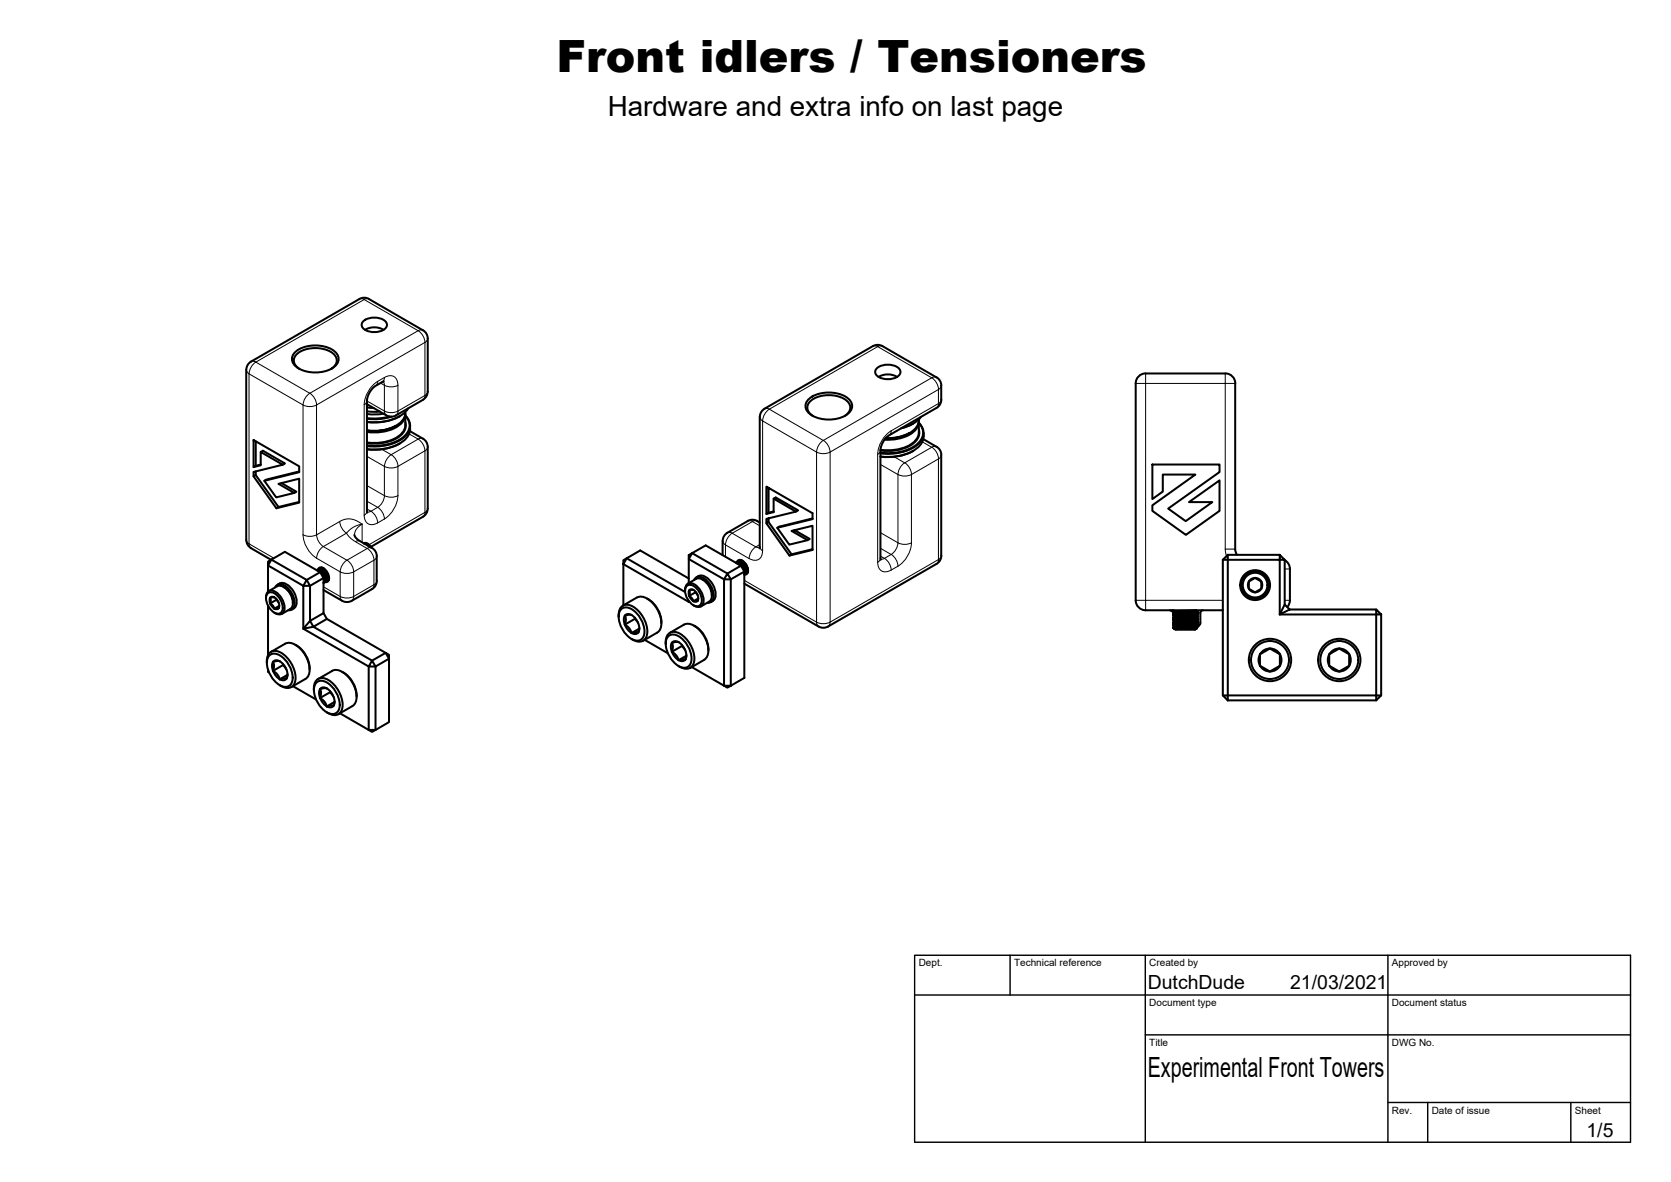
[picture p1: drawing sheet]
<svg xmlns="http://www.w3.org/2000/svg" width="420mm" height="297mm" viewBox="0 0 420 297" stroke-linecap="round" stroke-linejoin="round" font-family="sans-serif">
<!-- layer: Visible -->
<g fill="none" stroke="#000" stroke-width=".51">
<path d="M90.4 75.1l-27.3 15.8M90.4 75.1a2.4 2.4 0 0 1 2.4 0l13.5 7.9a2.33 2.33 0 0 1 1.2 2.1v13.3a2.4 2.4 0 0 1-1.2 2.1M63.1 90.9a2.4 2.4 0 0 0-1.2 2v42.8M74.4 88.3a8.7 8.7 0 0 1 9.7 0 2.45 2.45 0 0 1 1 2.4 2.45 2.45 0 0 1-1.7 1.9 8.5 8.5 0 0 1-9.5-1 2.26 2.26 0 0 1 .5-3.3zM75.3 92.7a2.32 2.32 0 0 1-1.4-2.3 2.32 2.32 0 0 1 1.6-2 8.2 8.2 0 0 1 8.2 .4 2.21 2.21 0 0 1-.4 3.9M91.4 80.7a4.4 4.4 0 0 1 5.7 .3 1.56 1.56 0 0 1-1.3 2.2 4.3 4.3 0 0 1-4.7-1 1.19 1.19 0 0 1 .3-1.5zM91.8 82.9a4.6 4.6 0 0 1 4.6 0M96.5 95.8l-2.1 1.2-.8 .7-.8 1.2-.5 1.5v28.4M220.5 92.5a4.4 4.4 0 0 1 5.7 .4 1.56 1.56 0 0 1-1.3 2.1 4.3 4.3 0 0 1-4.7-.9 1.19 1.19 0 0 1 .3-1.6zM220.9 94.7a4.6 4.6 0 0 1 4.7 0M235.5 94.8l-13.6-7.8a2.4 2.4 0 0 0-2.4 0l-27.3 15.7a2.46 2.46 0 0 0-1.1 2.1l-.1 33M235.5 94.8a2.4 2.4 0 0 1 1.2 2.1"/>
<path d="M236.7 96.9v3.5a2.37 2.37 0 0 1-1.2 2.1l-12 6.9-1.2 1.3-.7 1.2-.2 1.1v27.7M288.1 93.9l20-.1a2.51 2.51 0 0 1 2.5 2.5v41.7l.4 1.4M288.1 93.8a2.51 2.51 0 0 0-2.5 2.5v54.6a2.51 2.51 0 0 0 2.5 2.5M63.8 110.6l11.4 6.6v1.5l-8.7 2.1 2.9 4.2 4.6-1.1-4-2.3 5.2-1.3v6l-5.7 1.4-5.7-8v-1.1l7.3-1.8-5.5-3.2v3.3l-1.8 .5zM64.3 110.9v6.2l-.5 .3M64.3 118.5v.9l-.5 .3M64.3 119.4l5.7 8-.5 .3M65.6 113.6l.5-.3 5.5 3.2-.5 .3M65.6 116.7l-1.3 .4M75.2 118.5l-8.2 2-.5 .3M92.3 102.4l1.7 .1M92.3 103.3l1.6 .2 1.6-.1"/>
<path d="M96.4 103.9l-2.3 .3-1.8-.2M98 104.7a14.9 14.9 0 0 1-5.7 .4M98.5 104.7a15 15 0 0 1-6.2 .5M99.6 107a11.4 11.4 0 0 1-7.3 1.2M101.9 104a4.5 4.5 0 0 1-3.6 4l-3.3 .6-2.7-.1M101.9 104.5a3.5 3.5 0 0 1-.7 5.5 12.8 12.8 0 0 1-8.9 1.9M101.9 103.5a4.1 4.1 0 0 1-3 3.8 12.5 12.5 0 0 1-6.6 .8M101.9 104.2v2.6M101.9 106.8a4.7 4.7 0 0 1-3.7 3.9l-3.3 .6-2.6-.1M101.9 104.4a3.5 3.5 0 0 1-.5 5.7 12.9 12.9 0 0 1-9.1 2M101.9 106.1a3.7 3.7 0 0 1-2.3 4.1 12.2 12.2 0 0 1-7.3 1.2M102.6 102.6a9.5 9.5 0 0 1-7.9 3.5l-2.4-.1a13.4 13.4 0 0 0 8.2-1.4"/>
<path d="M103.1 108.3l3.2 1.9a2.4 2.4 0 0 1 1.2 2.1v15.5a2.4 2.4 0 0 1-1.2 2.1l-13 7.5M103.1 107v.8M103.1 107.8a5.2 5.2 0 0 1-4 4.3 14.7 14.7 0 0 1-6.8 .8 13.3 13.3 0 0 0 8.2-1.4M106.3 100.5l-6.7 3.9a2.4 2.4 0 0 1-2.4 0l-4.9-2.8M203.6 100.1a8.7 8.7 0 0 1 9.6 0 2.45 2.45 0 0 1 1 2.4 2.45 2.45 0 0 1-1.7 1.9 8.5 8.5 0 0 1-9.4-.9 2.26 2.26 0 0 1 .5-3.4zM204.4 104.5a2.32 2.32 0 0 1-1.4-2.2 2.32 2.32 0 0 1 1.6-2.1 8.2 8.2 0 0 1 8.3 .5 2.21 2.21 0 0 1-.5 3.8M228.6 108.9a11.2 11.2 0 0 1-5.9 1.3M228.7 108.8l-.1 .1M229.5 106.5l-2.9 1.1M229.6 113.3a13.4 13.4 0 0 1-8.2 1.5M229.6 106.5h-.1M231 105.8a4.2 4.2 0 0 1-3.1 3.8l-3 .8-2.5 .1"/>
<path d="M231 106.3a3.5 3.5 0 0 1-.6 5.5 12.8 12.8 0 0 1-9 2M231 106a5.5 5.5 0 0 1-.5 4.4 10.1 10.1 0 0 1-9.1 2.6M231 105.4a4.5 4.5 0 0 1-3.7 4.1l-2.2 .5-2.4 .1M231 106.3a3.5 3.5 0 0 1-.5 5.6 12.9 12.9 0 0 1-9.1 2M231 108a3.7 3.7 0 0 1-2.3 4.1 12.2 12.2 0 0 1-7.3 1.1M231.6 104.8a8.3 8.3 0 0 1-4.9 2.8M232.2 110.3l3.3 2a2.4 2.4 0 0 1 1.2 2v25.3a2.31 2.31 0 0 1-1.2 2.1l-27.3 15.7a2.41 2.41 0 0 1-2.4 0l-18.6-10.7M232.2 108.9a4.6 4.6 0 0 1-3.3 4.8 14.2 14.2 0 0 1-7.5 1M289.8 116.7h16.8v1.9l-12.9 9.2 4.4 3.2 6.7-4.8h-5.8l7.6-5.5v7.7l-8.4 6-8.4-6v-1.4l10.8-7.7h-8.2v4.2l-2.6 1.9zM61.9 135.7a2.4 2.4 0 0 0 1.2 2.1M63.1 137.8l5.1 2.9M70.8 121.4l3.7 2.2-.5 .3"/>
<path d="M75.2 126.1l-5.2 1.3M89.1 134.4l.3 .7 .6 .6 3.5 2a2.34 2.34 0 0 1 1.2 2.1v6.2a2.41 2.41 0 0 1-1.2 2l-5.1 3a2.4 2.4 0 0 1-2.4 0l-4.7-2.7M91.5 136.5l.5-.1 .4 .2 1 1M91.5 136.6l.7 .2 .6 .5M91.6 136.6l1.1 .6M92.8 137.2l.1 .1M173.2 139.5l.8-.5-.8 1.5zM174 139l3.4-1.9 8.9 5.1-3.4 1.9zM181.7 136v3.5M191 131.3a2.55 2.55 0 0 0-3-.4l-5.1 3a2.4 2.4 0 0 0-1.2 2M193.3 122.6v6.2l-.6 .3v-6.8l11.6 6.7v1.5l-8.9 2.1M193.3 131.2l5.7 8.1-.5 .3-5.8-8.1"/>
<path d="M194.5 125.3l5.6 3.3 .6-.3-5.6-3.3-.6 .3v3.4l-1.8 .4M194.5 128.5l-1.2 .3M199.8 133.2l3.8 2.2-.5 .3-4.1-2.3 5.3-1.3v6.1l-5.8 1.4M200.1 128.6l-7.4 1.8v1.1l.6-.3v-.9M204.3 130.3l-8.3 2-.6 .3 3.1 4.3 4.6-1.2M204.3 138l-5.3 1.3M308.7 139.4v1.3h-1.2zM308.7 139.4h13.1l1.2 1.3h-1.2v-1.3M66.9 150.3a1.49 1.49 0 0 1 .6-1.7 1.49 1.49 0 0 1 1.7 .1 4.6 4.6 0 0 1 2.1 5.1 1.55 1.55 0 0 1-2.3 .2M67.2 149.3a1.8 1.8 0 0 1 2.7 .6l.7 1.1a2.51 2.51 0 0 1-.1 3.1 2.73 2.73 0 0 1-3.2-2 3.2 3.2 0 0 1-.1-2.8zM67.4 141.1l.8-.5-.8 1.5zM67.4 148.7v-6.6l8.9 5.1v10.8l16.4 9.5v15.9"/>
<path d="M67.4 152.2v12.5M67.6 148.6l2.1-1.3a2.52 2.52 0 0 1 2.9 1.3 3.9 3.9 0 0 1 .7 4.2l-2.4 1.5M67.9 150.2l.2 .6-.2 .8M67.9 151.6l.8 .7 .3 .7M67.9 151.6l.5 .8 .6 .5M67.9 150.2l-.1 .6 .1 .8M67.9 150.2a1.08 1.08 0 0 1 1.7 .5l.6 1.1a.83 .83 0 0 1-.2 1.1 .83 .83 0 0 1-1 0M68.2 140.6l3.4-1.9 8.9 5.1 .8 1.5v-1l-.8-.5-3.4 1.9-.8 1.5h1.7l-.9-1.5zM69 150.1l-1.1 .1M69.2 147.6a1.62 1.62 0 0 1 2.7-.3 5.3 5.3 0 0 1 2.1 5.1 1.32 1.32 0 0 1-1.5 .9M69.5 150.6l.5 .7M69.5 150.7l-1.6 .9"/>
<path d="M69.7 147a2.17 2.17 0 0 1 3.2 .5 4.5 4.5 0 0 1 1.3 5.1l-.9 .6M70.2 152.2l-.2 .7-1 .1M70.2 152.3l-1.2 .7M71.3 147.5a4.5 4.5 0 0 1 2.4 3.8M73.6 151.3v.3M78 156l.8 1.5-2.5 .5zM78 147.2l3.3-1.9v8.8l-3.3 1.9zM79.9 143.5l.7 .4M80.1 143.1l.9-.1 1 .9 .5 1.3-.1 .5-.3 .4M80.9 142.6l-.1 .1M81.2 142.7l-.7 .1M81.3 143.8l.6 1.1"/>
<path d="M81.3 144.9l.3 .7-.3 .9 .3-.6-.3-1.2 .2 .5M81.3 154.1l.9 1.4 14.8 8.6M81.4 142.9l-.6-.2-.5 .3M81.7 143.6l.7 1.1M81.7 146.3l.3-.4v-.5l-.4-1.2-1-.9-.5-.1-.4 .1h.9l.9 .9 .4 .8 .1 .8-.3 .5-.3 .1M81.7 146.3h.1M81.9 146.1l.4-.2 .1-.5-.4-1.4-1.2-1-.9 .2a1.04 1.04 0 0 1 1-.6 1.04 1.04 0 0 1 .9 .6l.6 .9a1.44 1.44 0 0 1-.3 2.2h-.4M82.2 155.5l-3.4 2 14.8 8.5 3.4-1.9M82.7 145.7l-.2 .1M82.7 145.7l-.4 .2M155.6 154.9a2.38 2.38 0 0 1 2.2-2.9 7.1 7.1 0 0 1 5 6.7 2.21 2.21 0 0 1-1.1 2.3 2.21 2.21 0 0 1-2.5-.2l-.4-.2M156.1 153.2a2.37 2.37 0 0 1 3.4 .3 6.5 6.5 0 0 1 2.3 6.5 1.93 1.93 0 0 1-3 .6 6.5 6.5 0 0 1-3-7z"/>
<path d="M157.1 157l.7 1.2 1 .9M158.8 154.6h-1.1a.44 .44 0 0 0-.5 .2 .44 .44 0 0 0 .2 .6l-.1 .8a.75 .75 0 0 0 .5 1.2l.8 1.1a.54 .54 0 0 0 .3 .5 .54 .54 0 0 0 .6-.1h1M158.8 154.6a3.8 3.8 0 0 1 1.7 4.3M158.8 154.6a1.23 1.23 0 0 0-1.5-.1 1.23 1.23 0 0 0-.4 1.4l.2 1.1M159.7 155.3l.7 1.1M159.7 155.5l-2.6 1.5M160.1 150.2l-3.5 2M160.2 150.2a3.5 3.5 0 0 1 3.9 1.3 6.8 6.8 0 0 1 1.9 6.6l-.8 .9M160.5 158.9a1.17 1.17 0 0 1-1.7 .2M160.7 158l-1.9 1.1M160.8 157.8l-.3 1.1M162.7 150.4a7 7 0 0 1 3.6 5.8"/>
<path d="M165.2 159l-3.5 2M166.3 156.2v.5M167.9 160a2.37 2.37 0 0 1 3.4 .3 6.5 6.5 0 0 1 2.3 6.5 1.93 1.93 0 0 1-3 .6 6.5 6.5 0 0 1-3-6.9zM168.4 159l3.6-2a3.5 3.5 0 0 1 3.9 1.3 6.8 6.8 0 0 1 1.9 6.6l-.7 .9-3.6 2.1M172.3 148.5a1.49 1.49 0 0 1 .5-1.7 1.49 1.49 0 0 1 1.8 0 4.6 4.6 0 0 1 2.1 5.1 1.55 1.55 0 0 1-2.4 .2M172.5 147.4a1.8 1.8 0 0 1 2.8 .6l.7 1.1a2.51 2.51 0 0 1-.2 3.1 2.73 2.73 0 0 1-3.1-2 3.2 3.2 0 0 1-.2-2.8zM172.9 146.7l2.1-1.2a2.52 2.52 0 0 1 2.9 1.2 3.9 3.9 0 0 1 .8 4.2l-2.5 1.5M173 150.8l.2 .5M173.2 151.3l-16.5-9.5v-1l.9-.5-.9 1.5v10.3M173.2 145.4l-12.2-7.1-3.4 2 14.7 8.5M173.2 151v.3M173.3 148.4a1.08 1.08 0 0 1 1.7 .4l.5 1.2a.87 .87 0 0 1-.3 1.2 .87 .87 0 0 1-1.2-.4l-.5-.6-.3-.8z"/>
<path d="M174.3 148.3l-.5-.1a.32 .32 0 0 0-.4 .1 .32 .32 0 0 0 0 .4v.4a.69 .69 0 0 0 .4 1.1l.4 .5a.57 .57 0 0 0 1 .2l.2 .1 .2-.7M174.5 157.2a7 7 0 0 1 3.6 6.3M174.5 145.8a1.62 1.62 0 0 1 2.7-.3 5.3 5.3 0 0 1 2.1 5 1.32 1.32 0 0 1-1.5 1M174.9 148.7l.4 .7M174.9 148.9l-1.6 .9M175.6 150.4l-1.3 .7M175.6 144.8l-.5 .3M175.6 144.8a2.76 2.76 0 0 1 3.2 1.4 4.3 4.3 0 0 1 .8 4.5l-.9 .6M176.7 145.7a4.5 4.5 0 0 1 2.3 3.7M179 149.4v.3M182.1 145.6v26.7l-8.2-4.7M182.1 145.6l-8.9-5.1v6"/>
<path d="M182.9 144.1l.8 1.5h-1.6zM183.7 145.6l3.5-2v26.8l-3.5 1.9h-1.6l.8 .5 .8-.5zM185 141.4l.5-.1 .4 .2 .9 1M185.1 141.4l.4-.1 .5 .1 .9 1.1M185.2 141.5l.6 .4M185.3 141.3a1.02 1.02 0 0 1 .9-.6 1.02 1.02 0 0 1 .9 .6l.7 .8a1.51 1.51 0 0 1-.3 2.3h-.3M185.4 141.3l.3-.2 .5 .1 .9 .8 .5 1.2-.1 .7-.3 .5M185.6 141.1l.4-.1 .6 .4 .8 1 .2 1.2-.4 .8M185.6 141.1h-.1M186.3 140.7l-.1 .1M186.3 142.2l.9 .4v1zM186.4 140.8l-.4 .1"/>
<path d="M186.4 141.8l.5 .7M186.8 141l-.5-.2-.5 .2M186.9 141.6l.6 1.1M187.2 143.2v.8M187.5 141.7l.5 1.4a.95 .95 0 0 1-.7 1.1M187.6 144.1h.1M188 143.9l-.2 .1M188 142.7a1.27 1.27 0 0 1-.4 1.4M288.1 153.4h19.4M294.1 153.4l1 .5M294.9 157.7l.4 .3M294.9 153.4h.1"/>
<path d="M294.9 154h.1M294.9 154.6v.1M294.9 155.2v.1M294.9 155.8v.1M294.9 156.4v.1M294.9 157.1h.1M294.9 157.1l.4 .3M294.9 156.5l.4 .3M294.9 155.9l.4 .2M294.9 155.3l.4 .2M294.9 154.7l.4 .2M294.9 154l.4 .3"/>
<path d="M294.9 153.4l.4 .2M295.1 153.4h-.2M295.3 158h.6M295.3 153.6v.1M295.3 154.3h.1M295.3 154.9v.1M295.3 155.5v.1M295.3 156.1v.1M295.3 156.8h.1M295.3 157.4v.1M300.5 153.4l-5.2 .2M300.8 157.7l-5.5 .3"/>
<path d="M300.8 157.1l-5.5 .3M300.8 156.4l-5.5 .4M300.8 155.8l-5.5 .3M300.8 155.2l-5.5 .3M300.8 154.6l-5.5 .3M300.8 154l-5.5 .3M300.8 157.8l-4.9 .2M300.8 157.1l-5.3 .3-.6 .3M300.8 156.5l-5.2 .3-.7 .3M300.8 155.9l-5.1 .3-.8 .2M300.8 155.3l-5.2 .2-.7 .3M300.8 154.7l-5.1 .2-.8 .3"/>
<path d="M300.8 154l-5.2 .3-.7 .3M300.8 153.4l-5.1 .3-.8 .2M300.8 157.1l.4 .3-6.3 .3M300.8 156.5l.4 .3-6.3 .3M300.8 155.9l.4 .2-6.3 .3M300.8 155.3l.4 .2-6.3 .3M300.8 154.7l.4 .2-6.3 .3M300.8 154l.4 .3-6.3 .3M300.8 153.4l.4 .2-6.3 .4M300.8 153.4h.1M300.8 154h.1M300.8 154.6v.1"/>
<path d="M300.8 155.2v.1M300.8 155.8v.1M300.8 156.4v.1M300.8 157.1h.1M300.8 157.7v.1M300.8 157.8l.2 .1M301 157.9a3.2 3.2 0 0 1-2.5 .3h-2.8l-.4-.2M301 157.9l-5.1 .1M301.2 157.5l-.4 .2M301.2 156.9l-.4 .2M301.2 156.2l-.4 .2M301.2 155.6l-.4 .2"/>
<path d="M301.2 155l-.4 .2M301.2 154.4l-.4 .2M301.2 153.7l-.4 .3M301.2 156.8l-6.3 .3M301.2 156.1l-6.3 .4M301.2 155.5l-6.3 .4M301.2 154.9l-6.3 .4M301.2 154.3l-6.3 .4M301.2 153.6l-6.3 .4M301.8 154v2.5M301.8 156.5l-.1 .5-.5 .5-6.1 .2M302.5 153.4l-.5 .1-.2 .5"/>
<path d="M307.5 140.7v34.1M308.7 140.7h13.1v13.7h24.2v20.4h-37.3zM314 146.1v1.9M314 146.1l.8-.4a.91 .91 0 0 1 1.6 0 .8 .8 0 0 1 .7 1.2v.2a.88 .88 0 0 1-.7 1.2v.1a.91 .91 0 0 1-1.6 0l-.8-.4M314 146.1a1.81 1.81 0 0 1 2.7-.4 1.81 1.81 0 0 1 0 2.7 1.81 1.81 0 0 1-2.7-.5M314 146.1l-.2 1.1 .2 .7M323 151.9l1.3 1.3-2.5 1.2zM323 140.7v11.2M323 140.8l1 .9 .3 1.3v7.9l-.1 .7-.5 .9M324.3 153.2h21.7M346 153.2l1.3 1.2h-1.3zM347.3 154.4v20.4"/>
<path d="M67.1 166.6a2.37 2.37 0 0 1 2.2-3 7.2 7.2 0 0 1 5 6.7 2.2 2.2 0 0 1-1 2.4 2.2 2.2 0 0 1-2.6-.3l-.4-.2M67.4 168.3v.5l.2 .2M67.7 164.8a2.37 2.37 0 0 1 3.3 .3 6.5 6.5 0 0 1 2.3 6.5 1.93 1.93 0 0 1-3 .6 6.5 6.5 0 0 1-2.9-6.9zM68.6 166.3l.3 .8-.3 1.5M68.6 168.6l1.1 .8 .6 1.3M68.7 168.6l.7 1.2 .9 .9M68.7 166.3l-.3 1.3 .3 1M70.3 166.2l-.6-.1-1.1 .2M70.3 166.2a1.24 1.24 0 0 0-1.6 .1M70.3 166.2a3.8 3.8 0 0 1 1.7 4.3 1.17 1.17 0 0 1-1.7 .2M71.2 166.9l.7 1.2M71.2 167.1l-2.6 1.5"/>
<path d="M71.7 161.8l-3.5 2M71.7 161.8a3.5 3.5 0 0 1 3.9 1.3 6.9 6.9 0 0 1 2 6.6l-.8 .9M72.3 169.4l-.1 .7a.52 .52 0 0 1-.8 .4l-1.1 .2M72.3 169.6l-2 1.1M73.6 172.4l5.9 3.4M74.2 162a7 7 0 0 1 3.6 5.9M76.8 170.6l-3.5 2.1M77.8 167.9v.4M78.9 173v.4M78.9 173a2.2 2.2 0 0 1 1.1-2.4 2.2 2.2 0 0 1 2.5 .3 7.7 7.7 0 0 1 3.6 7 2.11 2.11 0 0 1-1.4 1.8 2.11 2.11 0 0 1-2.2-.5l-.3-.2M79.5 171.6a2.37 2.37 0 0 1 3.3 .4 6.5 6.5 0 0 1 2.4 6.4 1.93 1.93 0 0 1-3 .6 6.5 6.5 0 0 1-3-6.9zM80 170.7l3.5-2.1a3.5 3.5 0 0 1 3.9 1.3 6.9 6.9 0 0 1 2 6.6l-.8 .9-3.5 2.1"/>
<path d="M80.5 173.2l.2 .8-.2 1.4M80.5 175.4l1 .9 .7 1.2M80.5 173.2a3.7 3.7 0 0 0 1.7 4.3M82.2 173l-.5-.1-1.2 .3M82.2 173a1.24 1.24 0 0 0-1.7 .2M82.2 173a3.8 3.8 0 0 1 1.7 4.4 1.17 1.17 0 0 1-1.7 .1M83 173.7l.8 1.2M83 174l-2.5 1.4M84.1 176.4l-1.9 1.1M84.1 176.2v.4a.5 .5 0 0 1-.4 .7l-1.5 .2M85.5 179.2l7.2 4.2M86 168.9l.4 .2"/>
<path d="M86.4 169.1a7.1 7.1 0 0 1 3.3 6M93.6 166l.8 1.5h-1.7zM94.4 167.5l3.4-2v16l-3.4 1.9zM97 164.1l.8 .5v.9zM162.1 160.8l5.8 3.4M167.4 161.8a2.39 2.39 0 0 1 2.2-3 7.1 7.1 0 0 1 5 6.7 2.21 2.21 0 0 1-1.1 2.3 2.21 2.21 0 0 1-2.5-.2l-.4-.2M170.6 161.4h-1.2a.4 .4 0 0 0-.4 .3 .4 .4 0 0 0 .2 .4v.8a.78 .78 0 0 0 .3 1.3l.9 1.1a.62 .62 0 0 0 .4 .6 .62 .62 0 0 0 .7-.2l.8 .1M171.5 162.1v.2l.7 1M171.5 162.3l-2.6 1.5M172.3 165.7a3.7 3.7 0 0 0-2.5-4.6 1.39 1.39 0 0 0-1 2.2l.6 1.3 1.2 1.3M172.3 165.7a1.17 1.17 0 0 1-1.7 .2M172.6 164.6l-.3 1.2"/>
<path d="M172.6 164.8l-2 1.1M307.5 174.8h1.2v1.2zM308.7 176h37.3M316.8 164.4v2.9M316.8 164.4l1.7-.9a1.23 1.23 0 0 1 1.9 .1l.6 .3a1.26 1.26 0 0 1 .8 1.8v.7a1.26 1.26 0 0 1-1.1 1.5l-.6 .4a1.27 1.27 0 0 1-1.9-.2l-1.4-.8M316.8 164.4a2.89 2.89 0 0 1 4.4-.8 2.89 2.89 0 0 1 0 4.5 2.89 2.89 0 0 1-4.4-.8M316.8 164.4l-.4 1.5 .4 1.4M334.2 164.4v2.9M334.2 164.4l1.7-.9a1.23 1.23 0 0 1 1.9 .1l.6 .3a1.26 1.26 0 0 1 .8 1.8v.7a1.26 1.26 0 0 1-1.1 1.5l-.6 .4a1.27 1.27 0 0 1-1.9-.2l-1.4-.8M334.2 164.4a2.89 2.89 0 0 1 4.4-.8 2.89 2.89 0 0 1 0 4.5 2.89 2.89 0 0 1-4.4-.8M334.2 164.4l-.3 1.5 .3 1.4M346 174.8h1.3l-1.3 1.2z"/>
<path d="M92.7 183.4h1.7l-.8 .5z"/>
<circle cx="315.6" cy="147" r="3.1"/>
<circle cx="315.6" cy="147" r="3.4"/>
<circle cx="315.6" cy="147" r="3.8"/>
<circle cx="319.3" cy="165.9" r="4.8"/>
<circle cx="319.3" cy="165.9" r="5.3"/>
<circle cx="336.8" cy="165.9" r="4.8"/>
<circle cx="336.8" cy="165.9" r="5.3"/>
</g>
<!-- layer: Visible Narrow -->
<g fill="none" stroke="#000" stroke-width=".25">
<path d="M90.4 75.1l.5-.1a1.05 1.05 0 0 0 1.3 0l.6 .1M61.9 92.9l.2 .6 .5 .4M62.6 93.9l13.6 7.9v32.6M62.6 93.9v42.8M63.1 90.9l.6-.1 .6 .2-1.2 1.2-.5 1.7M77.5 99.2l.4-.4 .9 .8 .6 1 .2 1.2-1.7 .4-1.7-.4 .2-1.2zM95 95.8a7.5 7.5 0 0 0-3.4 5.9M95 95.8l-.2 .7-.3 .4M95.7 96.3l.9 .5v6.5l-4.3-2.5M96.2 96l.3-.5 .2-.6a2.06 2.06 0 0 1 2.4-.3 2.06 2.06 0 0 1 .9 2.2M96.3 95.9l.4 .9 .5 .2 1.8 .2 1.1-.4M96.6 94.9l-1.6 .9"/>
<path d="M100.1 96.8v6.5M105.1 83.1l-13.5-7.8-27.3 15.7 13.6 7.8M105.1 83.1l-27.2 15.7M105.1 83.1l1.2 1.3 .5 1.6M106.3 83l-.5-.1-.7 .2M106.8 99.4l-.1 .6-.4 .5M106.8 86l-27.2 15.8v32.6l6.3-3.6 1.3-.4 1.2 .1 1.3 .4 1.4 .8v4.6M106.8 99.4l-6.7 3.9M106.8 86v13.4M107.5 85.1l-.1 .5-.6 .4M107.5 98.4l-.1 .5-.6 .5M219.5 87l.5-.1 .7 .2"/>
<path d="M220.7 87.1l13.6 7.8M220.7 87.1l-27.3 15.7M221.9 87l-.6-.1-.6 .2M234.3 94.9l-27.3 15.8-13.6-7.9M234.3 94.9l1.2 1.3 .5 1.7 .5-.5 .2-.5M235.5 94.8l-.6-.1-.6 .2M285.6 96.4h2.5v54.5h-2.5M288.1 93.9v2.5h20v41.6M308.1 93.9v2.5h2.5M91.6 101.7v27.8M92.3 114.7l4.3 2.5v7.4l-4.3-2.6M92.3 100.7l-.2 .6-.5 .4"/>
<path d="M96 112.9l2.4 1.4M96.7 117.2l1.7 .4 1.7-.4M98.4 114.3l1.2 1.2 .5 1.7M98.4 114.3l-1.2 1.2-.5 1.7M100.1 117.2v7.4M100.1 103.3l-.2 .7-.3 .4M100.1 103.3l-1.7 .4-1.7-.4 .1 .7 .4 .4M102.8 109l2.3 1.3-6.7 4M106.3 110.2l-.5-.1-.7 .2 1.2 1.3 .5 1.7M106.8 113.3l-6.7 3.9M106.8 113.3v15.5M107.5 112.3l-.1 .5-.6 .5"/>
<path d="M192.3 102.7l.5-.1 .7 .2M193.5 102.8l-1.2 1.3-.5 1.7-.6-.5-.1-.5M206.6 111l.4-.3 .9 .7 .6 1.1 .2 1.1-1.7 .4-1.7-.4 .3-1.1zM220.7 114.2v27.1M221.4 116.7l4.4 2.6M221.4 113.2l-.2 .5-.5 .5M224.1 108.3a7.5 7.5 0 0 0-3.4 5.8M224.1 108.3l-.1 .6-.4 .5M224.8 114.8l2.7 1.5M225.8 119.3v17.1M225.8 119.2l1.7 .4 1.7-.4M227.5 116.3l1.2 1.3 .5 1.6"/>
<path d="M227.5 116.3l-1.2 1.3-.5 1.6M229.2 119.3v17.1M231.9 111l2.4 1.4M234.3 112.4l-6.8 3.9M234.3 112.4l1.2 1.2 .5 1.7M235.5 112.3l-.6-.1-.6 .2M236 101.4v-3.5l-27.3 15.7v42.7l27.3-15.7M236 115.3l-6.8 4M236 101.4l-11.9 6.9M236 115.3v25.3M236 101.4l-.1 .7-.4 .4M236.7 114.3l-.2 .6-.5 .4"/>
<path d="M236.7 100.4l-.2 .6-.5 .4M61.9 135.7l.2 .5 .5 .5M62.6 136.7l6.3 3.6M62.6 136.7l.2 .6 .3 .5M76.2 134.4l1.7 .4 1.7-.4M76.2 134.4a7.5 7.5 0 0 0 3.4 5.9M79.6 134.4l.5 1.7 1.2 1.2a3.7 3.7 0 0 0-1.7 3M85.4 131l.5 1.7 2.1 2.4 1.4 1 .6-.2 .6 .1M89.1 134.4a3.3 3.3 0 0 1 2-2.7l-2.3 .8-1.7 1.5-5.8 3.4 5.9 3.4 5.1-3-2.9-1.7M92.3 127.9l1 .6M92.3 125.9l2.7 1.6M93.3 128.5l1.2 1.2 .5 1.7a2.07 2.07 0 0 1-2.4 .2 2.07 2.07 0 0 1-1-2.2l.5-.4 .2-.5"/>
<path d="M93.3 128.5l-1 .2M93.5 137.7l-.5-.1-.7 .2 1.2 1.3 .5 1.7 .6-.5 .1-.5M95 127.5l-1.7 1M96.6 130.4l-1.6 1M100 124.6a7.5 7.5 0 0 1-3.3 5.8 3.7 3.7 0 0 0-1.7-2.9M100.1 124.5l-1.7 .5-1.7-.5-.5 1.7-1.2 1.3M106.8 128.8l-.1 .6-.4 .5M106.8 128.8l-14 8.1M107.5 127.8l-.1 .5-.6 .5M182.9 133.9l.6-.1 .6 .2M184.1 134l6 3.4 .9-.6M184.1 134l-1.2 1.3-.5 1.6-.5-.4-.2-.6"/>
<path d="M188 130.9l.5-.1 .7 .2M189.2 131.1l-5.1 2.9M189.2 131.1l1.8 1M190.4 130.9l-.6-.1-.6 .2M191 137.6l-.9-.2a3.7 3.7 0 0 0-1.7 3M191.1 137.4l.1 .6 .6 .4M191.7 138.4a2.06 2.06 0 0 1-1 2.2 2.06 2.06 0 0 1-2.3-.3l-6-3.4v3M191.7 138.4v-32.6l13.6 7.8v42.7M221.4 139.7l1 .6M221.4 137.8l2.7 1.5-1.7 1M221.4 133.9l4.4 2.5M225.8 136.4l-.3 1.1a3.7 3.7 0 0 1-1.4 1.8l1.2 1.3 .5 1.7a7.5 7.5 0 0 0 3.4-5.9"/>
<path d="M225.8 136.4l1.7 .4 1.7-.4M236.7 139.6l-.2 .6-.5 .4M308.1 138h2.5M308.1 138l.3 1.7M79.6 140.3l5.9 3.4v6.2M81.3 147.5l4.2 2.4M85.5 149.9l1.7 .4 1.7-.4M85.5 149.9l.2 .7 .3 .4M86.8 141.1l.4-.3 .9 .7 .6 1.1 .2 1.1-1.7 .4-1.7-.4 .3-1.1zM88.9 143.7l5.1-2.9v6.1M88.9 143.7v6.2M88.9 149.9l-.1 .7-.4 .4"/>
<path d="M94 146.9l-5.1 3M94 146.9l-.1 .7-.4 .4M94.7 146l-.1 .5-.6 .4M187.2 145.8l18.1 10.5M205.3 156.3l1.7 .4 1.7-.4-.1 .7-.4 .4M205.3 156.3l.2 .7 .3 .4M220.7 141.3a2.06 2.06 0 0 0 1 2.2 2.06 2.06 0 0 0 2.4-.3M221.4 140.3l-.2 .5-.5 .5M222.4 140.3l-1 .2M222.4 140.3l1.2 1.3 .5 1.7M225.8 142.3l-1.7 1M236 140.6l-.1 .7-.4 .4"/>
<path d="M294.5 153.5l.8 .2M300.8 154h1M301.2 153.4v.2M301.2 156.2v.3h.6M301.2 153.7v.6M301.2 154.3v.6M301.2 155v.5M301.2 155.6v.5M301.2 156.5l-.1 .2M307.5 150.9h-19.4v2.5M323 150.9h1.3M323 143h1.3"/>
</g>
<!-- layer: Visible -->
<g fill="#000" stroke="#000" stroke-width=".25">
<circle cx="295.3" cy="158" r=".24"/>
<circle cx="298.8" cy="156.3" r=".24"/>
</g>
<!-- layer: Visible Narrow -->
<circle cx="298.1" cy="155.1" r=".11" fill="#000" stroke="#000" stroke-width=".25"/>
<!-- layer: TitleBlock -->
<path d="M230 240.1h180v46.9h-180zM230 250h180M254 240.1v9.9M288 240.1v46.9M349 240.1v46.9M288 260.1h122M349 277.1h61M359 277.1v9.9M395 277.1v9.9" fill="none" stroke="#000" stroke-width=".36"/>
<text font-size="11.2" x="139.9" y="18.2">Front idlers / Tensioners</text>
<g font-size="7">
<text x="152.8" y="29.1">Hardware and extra info on last page</text>
<text x="288.6" y="270.6">Experimental Front Towers</text>
</g>
<g font-size="4.9">
<text x="288.6" y="248.5">DutchDude</text>
<text x="324.4" y="248.6">21/03/2021</text>
<text x="398.9" y="285.8">1/5</text>
</g>
<g font-size="2.5">
<text x="231" y="242.9">Dept.</text>
<text x="255" y="242.9">Technical reference</text>
<text x="289" y="242.9">Created by</text>
<text x="350" y="242.9">Approved by</text>
<text x="289" y="252.8">Document type</text>
<text x="350" y="252.8">Document status</text>
<text x="289" y="262.9">Title</text>
<text x="350" y="262.9">DWG No.</text>
<text x="350" y="279.9">Rev.</text>
<text x="360" y="279.9">Date of issue</text>
<text x="396" y="279.9">Sheet</text>
</g>
</svg>
